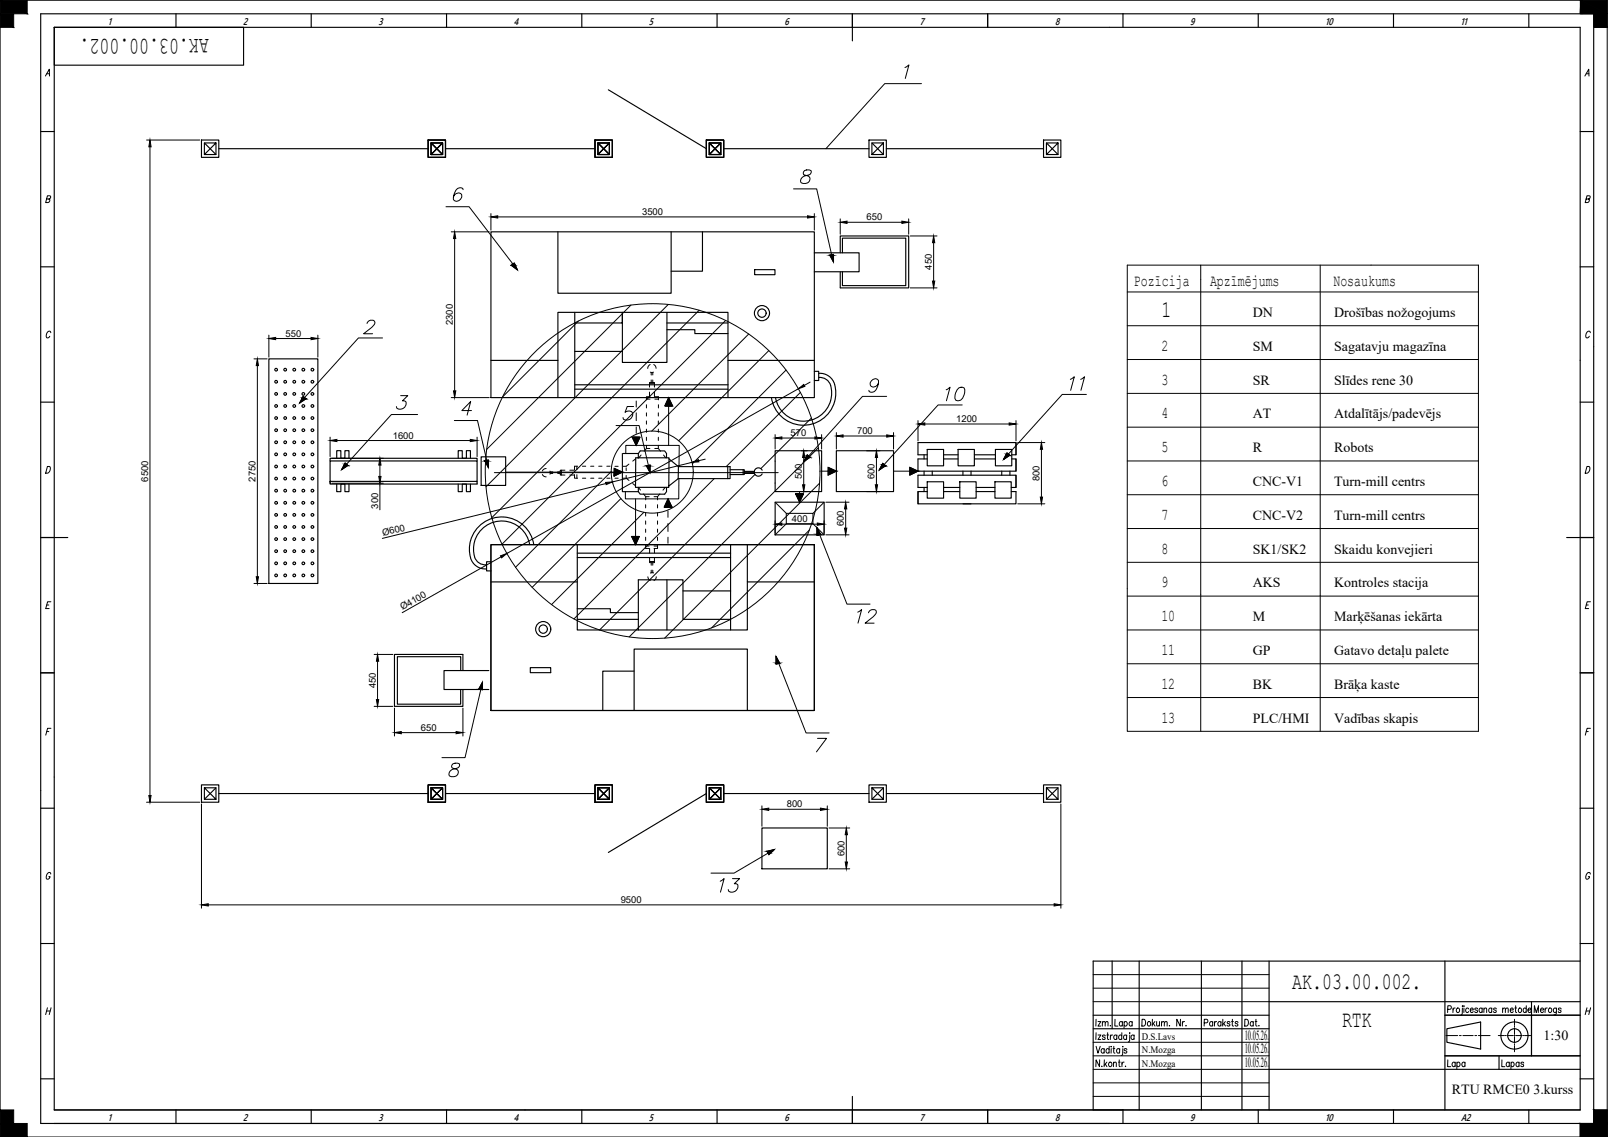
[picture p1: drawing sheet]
<svg xmlns="http://www.w3.org/2000/svg" width="841mm" height="594mm" viewBox="0 0 841 594" stroke-linecap="round" stroke-linejoin="round" font-family="sans-serif">
<!-- layer: planas linijas teksts -->
<g fill="none" stroke="#000" stroke-width=".52">
<path d="M0 0h840v594h-840zM24 40l2-4v4M24 39h2M473 35l2-1-2 7M828 40l2-4 1 4M829 39h1M482 44h-20l-30 34M77 73h27M78 77v339M242 99v-1a2.7 2.7 0 0 0-4 1 5 5 0 0 0-1 6 2.3 2.3 0 0 0 4-1 2.3 2.3 0 0 0-1-3l-2 1-1 1M415 99h12l8 38M421 89l-1 1 1 1a2.4 2.4 0 0 1 2 2 2.7 2.7 0 0 1-2 3 2.7 2.7 0 0 1-3-1 5 5 0 0 1 5-4l1-2z"/>
<path d="M24 104h2v-2h-1l-1 4h2v-1v-1M233 108h12l25 33M257 112v8M260 113h162M426 112v8M439 114v8M443 116h28M475 114v8M829 104h2v-2h-1l-1 4h1l1-1-1-1M236 121h20M238 125v79M267 139l2-2 1 4z"/>
<path d="M434 133h2v4zM476 123h14M488 127v20M628 139h145v243h-184v-243h39v243M690 139v243M330 159l-76 76M349 159l-95 95M476 150h14M589 153h184M27 174a1.1 1.1 0 0 0-2-1 1.1 1.1 0 0 0-1 1v1a1.1 1.1 0 0 0 1 2 1 1 0 0 0 1-1M141 175v12M144 177h19"/>
<path d="M166 175v12M192 169a2.2 2.2 0 0 1 2-2 2.2 2.2 0 0 1 2 2l-2 2-4 3h5M200 177h-13l-30 34M302 168l-39 39M365 162l-108 108M379 167l-117 117M391 175l-50 50M589 170h184M831 174a1.1 1.1 0 0 0-1-1 1.1 1.1 0 0 0-1 1v2l1 1 1-1M133 188h7M135 191v110M402 183l-47 47"/>
<path d="M411 193l-49 49M423 200l-3 1M589 188h184M158 207l2 1-3 3zM209 207h4l-3 2h1a2.8 2.8 0 0 1 0 4 2.8 2.8 0 0 1-3 0l-1-1M218 217h-13l-26 28M236 208h20M237 220h13l5 24M246 215h-5l5-5-2 7M331 212h-3l-1 3a2.4 2.4 0 0 1 4 1 2.4 2.4 0 0 1-2 3h-2h-1v-1M333 210v3M333 216v4"/>
<path d="M349 208l3 4h-4zM349 208v25M417 203l-152 86M418 205l-38 39M424 218l-26 27M459 200a2.2 2.2 0 0 1-2 2 2.2 2.2 0 0 1-2-2l1-1a2.2 2.2 0 0 1 3 0 4 4 0 0 1-5 6v-1M463 207h-12l-31 34M480 220v10M503 212h-13l-30 34M531 220v10M568 206h-13l-31 34M589 206h184"/>
<path d="M173 228v11M173 239h27M176 230h70M249 228v11M322 222h12l6 25M330 228h5l-2 5zM333 229v4M333 223v3M369 240l-4 1M405 227v8M409 229h17M419 236h3"/>
<path d="M420 239v14M422 238l1 1-3 2zM428 234l-99 99M429 227v8M437 226v9M441 228h22M453 236h7M458 239v14M467 226v9M483 222h45M526 237l2 1-4 2zM532 231h14"/>
<path d="M544 235v25M589 223h184M25 244h1a2.1 2.1 0 0 1 0 2 2.1 2.1 0 0 1-2 1zM173 252h27M180 242l2 1-3 2zM199 243v6M199 252v14M253 241l2-1v4zM258 247h149M264 247h61M317 253l-117 28M320 246l-51 50"/>
<path d="M321 245l4 2-4 2zM338 243h2v4zM362 242l-42 10M373 250l-73 73M395 248l-82 81M416 258h4l-2 4zM418 257v5M419 257h3M428 252l-81 81M429 246h8M433 244l4 2-4 2zM453 257h7"/>
<path d="M461 242l2 1-3 3zM467 246h13M476 244l4 2-4 2zM589 241h184M589 259h184M830 244a2.1 2.1 0 0 1 1 2 2.1 2.1 0 0 1-2 1zM325 260l-47 47M332 261v24M337 268l-49 48M349 267v3M349 274v4M349 261l2 4h-4z"/>
<path d="M349 261v3M405 272v7M409 274h18M423 277l-51 51M427 276l16 40h12M427 276l2 3-2 1zM431 272v7M432 262h12M432 279h12M442 266v10M532 263h14M589 276h184"/>
<path d="M262 291l-52 29M330 280h4l-2 5zM349 281v3M589 294h184M24 316h2M27 314h-2l-1 4h2M133 305h7M589 311h184M829 316h1M831 314h-1l-1 4h1M589 329h184M196 342h9"/>
<path d="M197 345v21M252 356l-9 40h-12M252 356v4h-2zM406 343l15 40h12M406 343l2 3-2 1zM589 347h184M196 369h9M206 370v15M242 370v15M589 364h184M24 382h2M27 381h-2l-1 3"/>
<path d="M210 383h28M237 399l-1 1 1 1a2.3 2.3 0 0 1 3 2 2.6 2.6 0 0 1-3 3 2.6 2.6 0 0 1-2-2 5 5 0 0 1 5-3v-1a2.3 2.3 0 0 0-3-1zM427 386h5l-5 7M829 382h1M831 381h-1l-1 3M77 419h27M105 420v55M398 421v11M402 423h27M432 421v11M433 433h11M442 436v14"/>
<path d="M555 420v55M27 457a1.1 1.1 0 0 0-2-1 1.1 1.1 0 0 0-1 1v1a1.1 1.1 0 0 0 1 2 1.1 1.1 0 0 0 1-2M401 445l4-1-3 3zM405 444l-21 12h-12M433 454h11M831 457a1.1 1.1 0 0 0-1-1 1.1 1.1 0 0 0-1 1v1a1 1 0 0 0 0 1 1 1 0 0 0 2 0v-1h-1M109 473h442M571 509h92M571 516h92M24 528h2M25 527l-1 3M27 527l-1 3"/>
<path d="M571 523h92M573 533v3M573 540v3M574 534h1l-1 2h1M576 534h2v2M576 534v2M578 534h1v2M579 540v2l1 1M580 536h1M583 533v3h1M586 540v3M587 534h-1a1 1 0 0 0-1 1 1.1 1.1 0 0 0 2 1"/>
<path d="M587 534v2M588 534a1 1 0 0 1 1 1 1 1 0 0 1-1 1M588 534v3M590 540h.1M592 534a1.1 1.1 0 0 0-2 1 1.1 1.1 0 0 0 2 1M592 534v2M597 533a1.8 1.8 0 0 1 2 1 1.8 1.8 0 0 1-2 2zM602 533v3M603 535l1 1M604 534l-2 1M605 534v2l1-1M606 534v2"/>
<path d="M607 534h1l1 2M607 534v2M609 534h1v2M611 536h.1M617 533v3l-2-3v3M618 534v2M619 534l-1 1M620 536h.1M629 534h2v-1h-2v3M634 534a1.1 1.1 0 0 0-2 1 1.1 1.1 0 0 0 2 1M634 534v2M635 534v2"/>
<path d="M636 534l-1 1M638 534a1 1 0 0 0-1 1 1 1 0 0 0 1 1M638 534v2M639 533v3M640 535l1 1M640 534l-1 1M643 534h-1v1l1 1h-1h-1M644 534h1M644 533v2l1 1M647 534h-1v1l1 1h-1M651 533a1.8 1.8 0 0 1 2 1 1.8 1.8 0 0 1-2 2zM655 534a1.1 1.1 0 0 0-2 1 1.1 1.1 0 0 0 2 1"/>
<path d="M655 534v2M656 534h1M656 533v2l1 1M658 536h.1M757 527h1v-1l-1-1v4M760 527l-1 2M761 527l-2 1M764 527v3M764 526h.1M765 527v2M765 526h.1M768 527h-1a1 1 0 0 0-1 1 1.1 1.1 0 0 0 2 1"/>
<path d="M769 528h1v-1a1.1 1.1 0 0 0-2 1 1.1 1.1 0 0 0 2 1M772 527h-1v1l1 1h-1M775 527h-1a1 1 0 0 0-1 1 1.1 1.1 0 0 0 2 1M775 527v2M776 527h1v2M776 527v2M780 527a1.1 1.1 0 0 0-2 1 1.1 1.1 0 0 0 2 1M780 527v2M782 527h-1v1l1 1h-1M785 527h2v2M785 527v2M787 527h1v2"/>
<path d="M789 528h2v-1a1.1 1.1 0 0 0-2 1 1.1 1.1 0 0 0 2 1M792 533v3M792 536v1M792 537v3M792 527h1M792 525v3l1 1M798 527a1.1 1.1 0 0 0-2 1 1.1 1.1 0 0 0 2 1M798 525v4M799 528h1v-1a1 1 0 0 0-1 1 1 1 0 0 0 1 1M802 529v-4l1 4 1-4v4M805 528h2v-1a1 1 0 0 0-2 0 1 1 0 0 0 0 1 1.1 1.1 0 0 0 2 1M808 527v2"/>
<path d="M809 527l-1 1M814 527h-1a1 1 0 0 0-1 1 1.1 1.1 0 0 0 2 1M814 527l-1 3h-1M816 527h-1v1l1 1h-1h-1M829 528h2M830 527l-1 3M831 527l-1 3M571 545h92M571 552h92M571 559h92M573 547l1 3 1-3M574 541h1l-1 2h1"/>
<path d="M575 554v3l-2-3v3M576 557h.1M577 548a1 1 0 0 0-1 1 1 1 0 0 0 1 1M577 548v2M577 554v3M578 541h-1h-1l2 1v1h-2M578 556l1 1M579 541h.1M579 555l-2 2M580 548h-1a1 1 0 0 0-1 1 1.1 1.1 0 0 0 2 1M580 547v3M580 541v2"/>
<path d="M581 547h.1M581 548v2M582 541l-2 1M582 548h1M582 556l1-1v2M582 555v2M582 547v3h1M584 541a1.1 1.1 0 0 0-2 1 1.1 1.1 0 0 0 2 1M584 541v2M585 555h1M585 554v3h1M585 548a1 1 0 0 0-1 1 1 1 0 0 0 1 1"/>
<path d="M585 548v2M586 541a1 1 0 0 0-1 1 1 1 0 0 0 1 1M586 555v2M587 548v3h-1M587 547h.1M588 555l-2 1M588 557h.1M589 541a1.1 1.1 0 0 0-2 1 1.1 1.1 0 0 0 2 1M589 541v2M589 548h-1l1 1v1h-1M591 541l-1 3M593 541a1.1 1.1 0 0 0-2 1 1.1 1.1 0 0 0 2 1"/>
<path d="M593 541v2M756 541h6M757 554v3h1M761 555h-1a1 1 0 0 0-1 1 1.1 1.1 0 0 0 2 1M761 555v2M762 555a1 1 0 0 1 1 1 1 1 0 0 1-1 1M762 555l-1 4M763 541h1M765 541h5M766 555h-1a1 1 0 0 0-1 1 1.1 1.1 0 0 0 2 1M766 555v2M771 541h1"/>
<path d="M773 541h6M783 541h3M785 554v3h2M787 541h.1M788 541h3M789 555a1.1 1.1 0 0 0-2 1 1.1 1.1 0 0 0 2 1M789 555v2M790 555a1 1 0 0 1 1 1 1 1 0 0 1-1 1M790 555v4M791 541h1M792 541h.1M792 542v3"/>
<path d="M792 545v1M792 546v4M792 541h4M794 555a1.1 1.1 0 0 0-2 1 1.1 1.1 0 0 0 2 1M794 555v2M796 541h.1M796 555h-1l1 1v1h-1M797 541h3M571 566h92M571 573h92"/>
<circle cx="341" cy="247" r="21"/>
<circle cx="341" cy="246" r="87"/>
<circle cx="601" cy="535" r="1.1"/>
<circle cx="762" cy="528" r="1.1"/>
<circle cx="794" cy="528" r="1.1"/>
<circle cx="810" cy="528" r="1.1"/>
<circle cx="580" cy="556" r="1.1"/>
</g>
<!-- layer: pamat lin -->
<g fill="#000" stroke="#000" stroke-width=".52">
<path d="M826 0h14v7zM833 7h7v7z"/>
<path d="M0 7l7 7v-7zM0 7l7 7h-7z"/>
<path d="M0 0l14 7v-7zM0 0l14 7h-14z"/>
<path d="M826 7h14zM826 0l14 7h-14zM826 0v7z"/>
<path d="M833 14h7zM833 7l7 7h-7z"/>
<path d="M0 580l7 7v-7zM0 580l7 7h-7z"/>
<path d="M833 580l7 7v-7zM833 580l7 7h-7z"/>
<path d="M833 580l7 7v-7zM833 580l7 7h-7z"/>
<path d="M0 587l14 7v-7zM0 587l14 7h-14z"/>
<path d="M826 587l14 7h-14zM826 587l14 7v-7z"/>
<path d="M826 587l14 7h-14zM826 587l14 7v-7z"/>
</g>
<g fill="none" stroke="#000" stroke-width=".59">
<path d="M21 7h812v580h-812zM28 14h99v20h-99zM28 14h798v566h-798zM92 7v7M163 7v7M233 7v7M304 7v7M375 7v7M446 7v14M516 7v7M587 7v7M658 7v7"/>
<path d="M728 7v7M799 7v7M318 47l51 31M21 69h7M105 73h9v9h-9zM107 75l6 6M113 75v6h-6v-6h6l-6 6M114 78h110M224 73h9v9h-9zM225 75l6 6M231 75v6h-6v-6h6l-6 6M233 78h78"/>
<path d="M311 73h9v9h-9zM313 75l6 6M319 75v6h-6v-6h6l-6 6M369 73h9v9h-9zM371 75l6 6M377 75v6h-6v-6h6l-6 6M378 78h76M454 73h9v9h-9zM456 75l6 6M462 75v6h-6v-6h6l-6 6M463 78h82M545 73h10v9h-10z"/>
<path d="M547 75l6 6M553 75v6h-6v-6h6l-6 6M826 69h7M21 139h7M257 121h169v87h-169zM292 121v32h59v-32M367 121v21h-16M426 132h23v10h-23M439 132v-9h36v27h-36v-8M440 132v-8h33v25h-33v-7M826 139h7M394 141h11v3h-11z"/>
<path d="M300 163v45M349 163v26h-24v-26v6h-25M349 172h14v2h18M349 169h32M141 188h25v117h-25zM257 188h35v20M292 188v-25h89v45M300 184h25M381 188h45M426 194h2v5h-2M428 195a9 9 0 0 1 9 12 17 17 0 0 1-17 15 17 17 0 0 1-17-14M428 197a7 7 0 0 1 7 9l-1 3"/>
<path d="M21 210h7M300 203h81M300 201h81M405 208a15 15 0 0 0 14 12 15 15 0 0 0 15-11M826 210h7M176 239v-4h2v4h2v-4h2v4M240 239v-4h2v4h2v-4h2v4M251 239h13v15h-13zM325 237v20h9M326 237h8M333 239h1M334 239v-2l1-1h12l1 1v2"/>
<path d="M350 240l5 4-1 6h28v-6h-27M405 236h24v21h-24zM437 236h30v21h-30zM483 238v2M485 240h-5v6h51v-6h-2M485 238h-5v-7h51v7h-2M485 235h8v8h-8zM493 240h8M493 238h8M501 235h8v8h-8zM509 240h11M509 238h11"/>
<path d="M520 235h9v8h-9zM531 231v7M531 240v6M173 241h76v11h-76zM173 241v-2h76v2M173 252v1h76v-1M173 252h.1M176 253v4h2v-4h2v4h2v-4M240 253v4h2v-4h2v4h2v-4M334 255v2M348 255v2l-1 1h-12l-1-1M355 250l-5 4v-15h-18v16h18v-1"/>
<path d="M380 244v6M382 245h7v3h-7M388 245v3M389 246h5M389 247h5M398 246a2.2 2.2 0 0 0-3-1 2.2 2.2 0 0 0 0 3 2.2 2.2 0 0 0 3 0M480 257v6h51v-6h-2M483 246v2M483 255v2M485 257h-5v6M485 255h-5v-7h51v7h-2M485 252h8v8h-8z"/>
<path d="M487 246v2M493 257h9M493 255h9M502 252h8v8h-8zM503 246v2M508 246v2M510 257h10M510 255h10M520 252h9v8h-9zM524 246v2M528 246v2M531 248v7"/>
<path d="M405 262h26v17h-26zM503 263h5M21 281h14M257 285h169v86h-169zM257 294h-3v4h3M277 285a15 15 0 0 0-19-12 15 15 0 0 0-9 20l3 2h2M279 285a17 17 0 0 0-21-14 17 17 0 0 0-11 23 8 8 0 0 0 7 3M302 285v44h89v-25M302 289h80M302 291h80M382 285v44M391 285v19h35"/>
<path d="M819 281h14M257 304h45M302 318h17v2h15M349 303v26M357 309h25M302 324h32M382 324h-25v-21h-23v26M21 352h7M241 350v-7h-33v25h33v-8M242 350v-8h-36v27h36v-9M256 350h-24v10h24M277 349h11v2h-11z"/>
<path d="M331 351h-16v20M826 352h7M331 371v-32h60v32M105 410h9v9h-9zM107 412l6 6h-6v-6h6v6M113 412l-6 6M114 415h110M224 410h9v9h-9zM225 412l6 6h-6v-6h6v6M231 412l-6 6M233 415h78M311 410h9v9h-9z"/>
<path d="M313 412l6 6h-6v-6h6v6M319 412l-6 6M369 410h9v9h-9zM369 415l-51 30M371 412l6 6h-6v-6h6v6M377 412l-6 6M378 415h76M454 410h9v9h-9zM456 412l6 6h-6v-6h6v6M462 412l-6 6M463 415h82M545 410h10v9h-10z"/>
<path d="M547 412l6 6h-6v-6h6v6M553 412l-6 6M21 422h7M398 433h34v21h-34zM826 422h7M21 493h7M826 493h7M581 502v36M595 502v78M628 502v78M649 502v78M663 502v78"/>
<path d="M755 502v78M826 502h-255v78M571 530h92M571 538h92M663 523h163M755 530h71M756 538l18-4v14l-18-3zM801 523v29v-22M663 559h163M755 552h71M784 552v7M21 564h7"/>
<path d="M92 580v7M163 580v7M233 580v7M304 580v7M375 580v7M446 573v14M516 580v7M587 580v7M658 580v7M728 580v7M799 580v7M826 564h7"/>
<circle cx="398" cy="164" r="4"/>
<circle cx="398" cy="164" r="2.2"/>
<circle cx="144" cy="199" r=".7"/>
<circle cx="144" cy="193" r=".7"/>
<circle cx="149" cy="199" r=".7"/>
<circle cx="149" cy="193" r=".7"/>
<circle cx="154" cy="193" r=".7"/>
<circle cx="154" cy="199" r=".7"/>
<circle cx="159" cy="193" r=".7"/>
<circle cx="159" cy="199" r=".7"/>
<circle cx="163" cy="193" r=".7"/>
<circle cx="163" cy="199" r=".7"/>
<circle cx="144" cy="206" r=".7"/>
<circle cx="144" cy="218" r=".7"/>
<circle cx="144" cy="212" r=".7"/>
<circle cx="149" cy="212" r=".7"/>
<circle cx="149" cy="206" r=".7"/>
<circle cx="149" cy="218" r=".7"/>
<circle cx="154" cy="206" r=".7"/>
<circle cx="154" cy="218" r=".7"/>
<circle cx="154" cy="212" r=".7"/>
<circle cx="159" cy="206" r=".7"/>
<circle cx="159" cy="212" r=".7"/>
<circle cx="159" cy="218" r=".7"/>
<circle cx="163" cy="212" r=".7"/>
<circle cx="163" cy="206" r=".7"/>
<circle cx="163" cy="218" r=".7"/>
<circle cx="144" cy="231" r=".7"/>
<circle cx="144" cy="225" r=".7"/>
<circle cx="144" cy="237" r=".7"/>
<circle cx="149" cy="237" r=".7"/>
<circle cx="149" cy="231" r=".7"/>
<circle cx="149" cy="225" r=".7"/>
<circle cx="154" cy="237" r=".7"/>
<circle cx="154" cy="231" r=".7"/>
<circle cx="154" cy="225" r=".7"/>
<circle cx="159" cy="237" r=".7"/>
<circle cx="159" cy="231" r=".7"/>
<circle cx="159" cy="225" r=".7"/>
<circle cx="163" cy="237" r=".7"/>
<circle cx="163" cy="231" r=".7"/>
<circle cx="163" cy="225" r=".7"/>
<circle cx="144" cy="244" r=".7"/>
<circle cx="144" cy="250" r=".7"/>
<circle cx="144" cy="256" r=".7"/>
<circle cx="149" cy="256" r=".7"/>
<circle cx="149" cy="244" r=".7"/>
<circle cx="149" cy="250" r=".7"/>
<circle cx="154" cy="256" r=".7"/>
<circle cx="154" cy="250" r=".7"/>
<circle cx="154" cy="244" r=".7"/>
<circle cx="159" cy="256" r=".7"/>
<circle cx="159" cy="244" r=".7"/>
<circle cx="159" cy="250" r=".7"/>
<circle cx="163" cy="250" r=".7"/>
<circle cx="163" cy="256" r=".7"/>
<circle cx="163" cy="244" r=".7"/>
<circle cx="144" cy="275" r=".7"/>
<circle cx="144" cy="269" r=".7"/>
<circle cx="144" cy="263" r=".7"/>
<circle cx="149" cy="275" r=".7"/>
<circle cx="149" cy="269" r=".7"/>
<circle cx="149" cy="263" r=".7"/>
<circle cx="154" cy="275" r=".7"/>
<circle cx="154" cy="269" r=".7"/>
<circle cx="154" cy="263" r=".7"/>
<circle cx="159" cy="275" r=".7"/>
<circle cx="159" cy="269" r=".7"/>
<circle cx="159" cy="263" r=".7"/>
<circle cx="163" cy="263" r=".7"/>
<circle cx="163" cy="275" r=".7"/>
<circle cx="163" cy="269" r=".7"/>
<circle cx="144" cy="288" r=".7"/>
<circle cx="144" cy="282" r=".7"/>
<circle cx="144" cy="294" r=".7"/>
<circle cx="149" cy="288" r=".7"/>
<circle cx="149" cy="294" r=".7"/>
<circle cx="149" cy="282" r=".7"/>
<circle cx="154" cy="288" r=".7"/>
<circle cx="154" cy="294" r=".7"/>
<circle cx="154" cy="282" r=".7"/>
<circle cx="159" cy="282" r=".7"/>
<circle cx="159" cy="288" r=".7"/>
<circle cx="159" cy="294" r=".7"/>
<circle cx="163" cy="282" r=".7"/>
<circle cx="163" cy="288" r=".7"/>
<circle cx="163" cy="294" r=".7"/>
<circle cx="144" cy="301" r=".7"/>
<circle cx="149" cy="301" r=".7"/>
<circle cx="154" cy="301" r=".7"/>
<circle cx="159" cy="301" r=".7"/>
<circle cx="163" cy="301" r=".7"/>
<circle cx="284" cy="329" r="4"/>
<circle cx="284" cy="329" r="2.2"/>
<circle cx="792" cy="541" r="7"/>
<circle cx="792" cy="541" r="4"/>
</g>
<!-- layer: 0 -->
<path d="M327 237v-4h28v11M355 250v11h-28v-4" fill="none" stroke="#000" stroke-width=".52"/>
<!-- layer: planas linijas teksts -->
<g fill="#000" stroke="#000" stroke-width=".52">
<path d="M78 73l1 4h-1zM257 113h3v1zM422 113h4l-4 1zM439 116h4v1zM471 116h4l-4 1zM238 121v4h-1zM268 138h1v1zM268 138l1-1v1zM435 133h1zM488 123l1 4h-2zM487 147h2l-1 3zM141 177l3-1v1z"/>
<path d="M163 176l3 1h-3zM135 188v3h-1zM158 208h2zM158 207l1 1h-1zM237 204h1v4zM417 203l3-2 1 1zM173 230h3v1zM246 230h3l-3 1zM405 229l4-1v1zM420 236l1 3h-1zM422 238l1 1zM422 238h1h-1z"/>
<path d="M426 228l3 1h-3zM437 228l4-1v1zM458 236l1 3h-1zM463 227l4 1h-4zM480 222l3-1v1zM526 237l2 1zM526 237h1h-1zM528 221l3 1h-3zM544 231l1 4h-1zM180 243h2zM180 242l1 1h-1zM199 239v4h-1z"/>
<path d="M198 249h1v3zM254 241h1zM254 241l1-1zM317 252h3l-3 1zM321 245l4 2h-4zM339 243h1zM362 242l3-2v1zM420 253h1l-1 4zM458 253h1l-1 4zM461 243h2zM461 242l1 1h-1zM544 260h1l-1 3z"/>
<path d="M405 274l4-1v1zM427 276l2 3h-2zM427 279h2zM427 273l4 1h-4zM442 262l1 4h-2zM441 276h2l-1 3zM262 290l3-1-3 2zM134 301h1v4zM197 342l1 3h-1zM250 360h2zM252 356v4h-2zM406 343l2 3h-2z"/>
<path d="M406 346h2zM197 366h1l-1 3zM206 383l4-1v1zM238 382l4 1h-4zM78 416h1l-1 3zM398 423l4-1v1zM429 422l3 1h-3zM442 433l1 3h-1zM401 445h3l-1 1zM401 445l4-1-1 1zM442 450h1l-1 4zM105 473l4-1v1z"/>
<path d="M551 472l4 1h-4z"/>
<path d="M267 139h2l-1-1zM267 139h2l1 2z"/>
<path d="M434 133h2zM434 133h2v4z"/>
<path d="M158 208h2zM158 208h2l-3 3z"/>
<path d="M349 208l3 4h-4zM348 212h4z"/>
<path d="M330 228h5zM330 228l3 5 2-5z"/>
<path d="M422 238l-1 1h2zM421 239h2l-3 2z"/>
<path d="M526 237v1h2zM526 238h2l-4 2z"/>
<path d="M180 243h2zM180 243h2l-3 2z"/>
<path d="M253 241h2zM253 241h2v3z"/>
<path d="M321 247v2zM321 247h4l-4 2z"/>
<path d="M338 243h2zM338 243h2v4z"/>
<path d="M416 258h4zM416 258l2 4 2-4z"/>
<path d="M433 244l4 2h-4zM433 246v2l4-2z"/>
<path d="M461 243h2zM461 243h2l-3 3z"/>
<path d="M476 244l4 2h-4zM476 246v2l4-2z"/>
<path d="M349 261l2 4h-4zM347 265h4z"/>
<path d="M427 279h1zM427 279h1z"/>
<path d="M330 280h4zM330 280l2 5 2-5z"/>
<path d="M250 360h2zM251 360h1z"/>
<path d="M406 346l1 1zM406 347h1z"/>
<path d="M401 445v1h2zM401 446h2l-1 1z"/>
</g>
<!-- layer: Layer1 -->
<g fill="none" stroke="#000" stroke-width=".52">
<path d="M340 190l-1 3M340 194h2M340 195v1M340 199v1M341 195v1M341 199v1M342 190l1 2M338 211v2M338 216v1M338 220v2M338 209h2M339 202v-2h3v2"/>
<path d="M339 205v2M339 200h3M340 207h-2v2M342 205v2M342 207h2v2M342 209h2M344 216v1M344 220v2M344 211v2M332 240l-1 1M335 238l-1 1M338 224v2"/>
<path d="M338 228v2M338 233v1M338 234l-1 2M338 234h2M344 233v1h-2M344 234l1 2M344 224v2M344 228v2M347 238l1 1M283 248l2 1M285 245l-2 1M287 246v2"/>
<path d="M288 247h1M291 247h2M293 246v2M295 246h-2v2h2M298 248h2M298 246h2M300 248v2h2M302 244v1M302 248v2M302 244h-2v1M304 250h2M304 244h2"/>
<path d="M309 250h1M309 244h1M313 250h2M313 244h2M317 250h2M317 244h2M321 250h2M321 244h2M326 250h1M327 250l2 1M327 244v2M327 248v2"/>
<path d="M329 242l-2 2h-1M331 253l1 1M334 255l1 1M336 258l2 2M339 260h-1v1M342 260h2M344 260v1M345 258l-1 2M348 255l-1 1M337 264v1M337 268v2M337 272v2"/>
<path d="M337 276v2M344 264v1M344 268v2M344 272v2M344 276v2M337 285v2h2M337 285h2M337 281v1M340 292v2h2v-2M340 287v2M340 293h2M340 294v1"/>
<path d="M340 298v1M341 294v1M341 298v1M342 299h-2M342 285h2M342 287v2M344 285v2h-2M344 281v1M339 301l1 2M343 301l-1 2"/>
</g>
<!-- layer: pamat lin -->
<path d="M405 262l6 6M411 268h14v6h-14zM411 274l-6 5M425 274l6 5M431 262l-6 6" fill="none" stroke="#000" stroke-width=".52"/>
<g font-size="12.4">
<text x="109" y="20" transform="rotate(180 109 20)">AK.03.00.002.</text>
<text x="607" y="166">1</text>
<text x="675" y="517">AK.03.00.002.</text>
<text x="701" y="537">RTK</text>
</g>
<g font-size="11.5">
<text x="558" y="205">11</text>
<text x="494" y="211">10</text>
<text x="447" y="327">12</text>
<text x="376" y="467">13</text>
</g>
<g font-size="8.7">
<text x="593" y="149">Pozīcija</text>
<text x="632" y="149">Apzīmējums</text>
<text x="697" y="149">Nosaukums</text>
<text x="607" y="183">2</text>
<text x="607" y="201">3</text>
<text x="607" y="219">4</text>
<text x="607" y="236">5</text>
<text x="607" y="254">6</text>
<text x="607" y="272">7</text>
<text x="607" y="289">8</text>
<text x="607" y="307">9</text>
<text x="607" y="325">10</text>
<text x="607" y="342">11</text>
<text x="607" y="360">12</text>
<text x="607" y="378">13</text>
</g>
<g font-size="7.3">
<text x="655" y="166">DN</text>
<text x="697" y="166">Drošības nožogojums</text>
<text x="655" y="183">SM</text>
<text x="697" y="183">Sagatavju magazīna</text>
<text x="655" y="201">SR</text>
<text x="697" y="201">Slīdes rene 30</text>
<text x="655" y="219">AT</text>
<text x="697" y="219">Atdalītājs/padevējs</text>
<text x="655" y="236">R</text>
<text x="697" y="236">Robots</text>
<text x="655" y="254">CNC-V1</text>
<text x="697" y="254">Turn-mill centrs</text>
<text x="655" y="272">CNC-V2</text>
<text x="697" y="272">Turn-mill centrs</text>
<text x="655" y="289">SK1/SK2</text>
<text x="697" y="289">Skaidu konvejieri</text>
<text x="655" y="307">AKS</text>
<text x="697" y="307">Kontroles stacija</text>
<text x="655" y="325">M</text>
<text x="697" y="325">Marķēšanas iekārta</text>
<text x="655" y="342">GP</text>
<text x="697" y="342">Gatavo detaļu palete</text>
<text x="655" y="360">BK</text>
<text x="697" y="360">Brāķa kaste</text>
<text x="655" y="378">PLC/HMI</text>
<text x="697" y="378">Vadības skapis</text>
<text x="651" y="543">10.05.26.</text>
<text x="807" y="544">1:30</text>
<text x="651" y="550">10.05.26.</text>
<text x="651" y="557">10.05.26.</text>
<text x="759" y="572">RTU RMCE0 3.kurss</text>
</g>
<g font-size="5.2">
<text x="56" y="13">1</text>
<text x="127" y="13">2</text>
<text x="198" y="13">3</text>
<text x="269" y="13">4</text>
<text x="339" y="13">5</text>
<text x="410" y="13">6</text>
<text x="481" y="13">7</text>
<text x="551" y="13">8</text>
<text x="622" y="13">9</text>
<text x="693" y="13">10</text>
<text x="764" y="13">11</text>
<text x="597" y="543">D.S.Lavs</text>
<text x="597" y="550">N.Mozga</text>
<text x="597" y="557">N.Mozga</text>
<text x="56" y="586">1</text>
<text x="127" y="586">2</text>
<text x="198" y="586">3</text>
<text x="269" y="586">4</text>
<text x="339" y="586">5</text>
<text x="410" y="586">6</text>
<text x="481" y="586">7</text>
<text x="551" y="586">8</text>
<text x="622" y="586">9</text>
<text x="693" y="586">10</text>
<text x="764" y="586">A2</text>
</g>
<g font-size="4.9">
<text x="336" y="112">3500</text>
<text x="453" y="115">650</text>
<text x="487" y="141" transform="rotate(-90 487 141)">450</text>
<text x="237" y="170" transform="rotate(-90 237 170)">2300</text>
<text x="149" y="176">550</text>
<text x="500" y="221">1200</text>
<text x="413" y="228">570</text>
<text x="448" y="227">700</text>
<text x="205" y="229">1600</text>
<text x="77" y="252" transform="rotate(-90 77 252)">6500</text>
<text x="134" y="252" transform="rotate(-90 134 252)">2750</text>
<text x="419" y="250" transform="rotate(-90 419 250)">500</text>
<text x="457" y="250" transform="rotate(-90 457 250)">600</text>
<text x="543" y="251" transform="rotate(-90 543 251)">800</text>
<text x="198" y="266" transform="rotate(-90 198 266)">300</text>
<text x="414" y="273">400</text>
<text x="441" y="275" transform="rotate(-90 441 275)">600</text>
<text x="200" y="280" transform="rotate(-13 200 280)">Ø</text>
<text x="204" y="279" transform="rotate(-14 204 279)">600</text>
<text x="214" y="317" transform="rotate(-30 214 317)">4100</text>
<text x="210" y="319" transform="rotate(-29 210 319)">Ø</text>
<text x="196" y="360" transform="rotate(-90 196 360)">450</text>
<text x="220" y="382">650</text>
<text x="411" y="422">800</text>
<text x="441" y="447" transform="rotate(-90 441 447)">600</text>
<text x="324" y="472">9500</text>
</g>
</svg>
